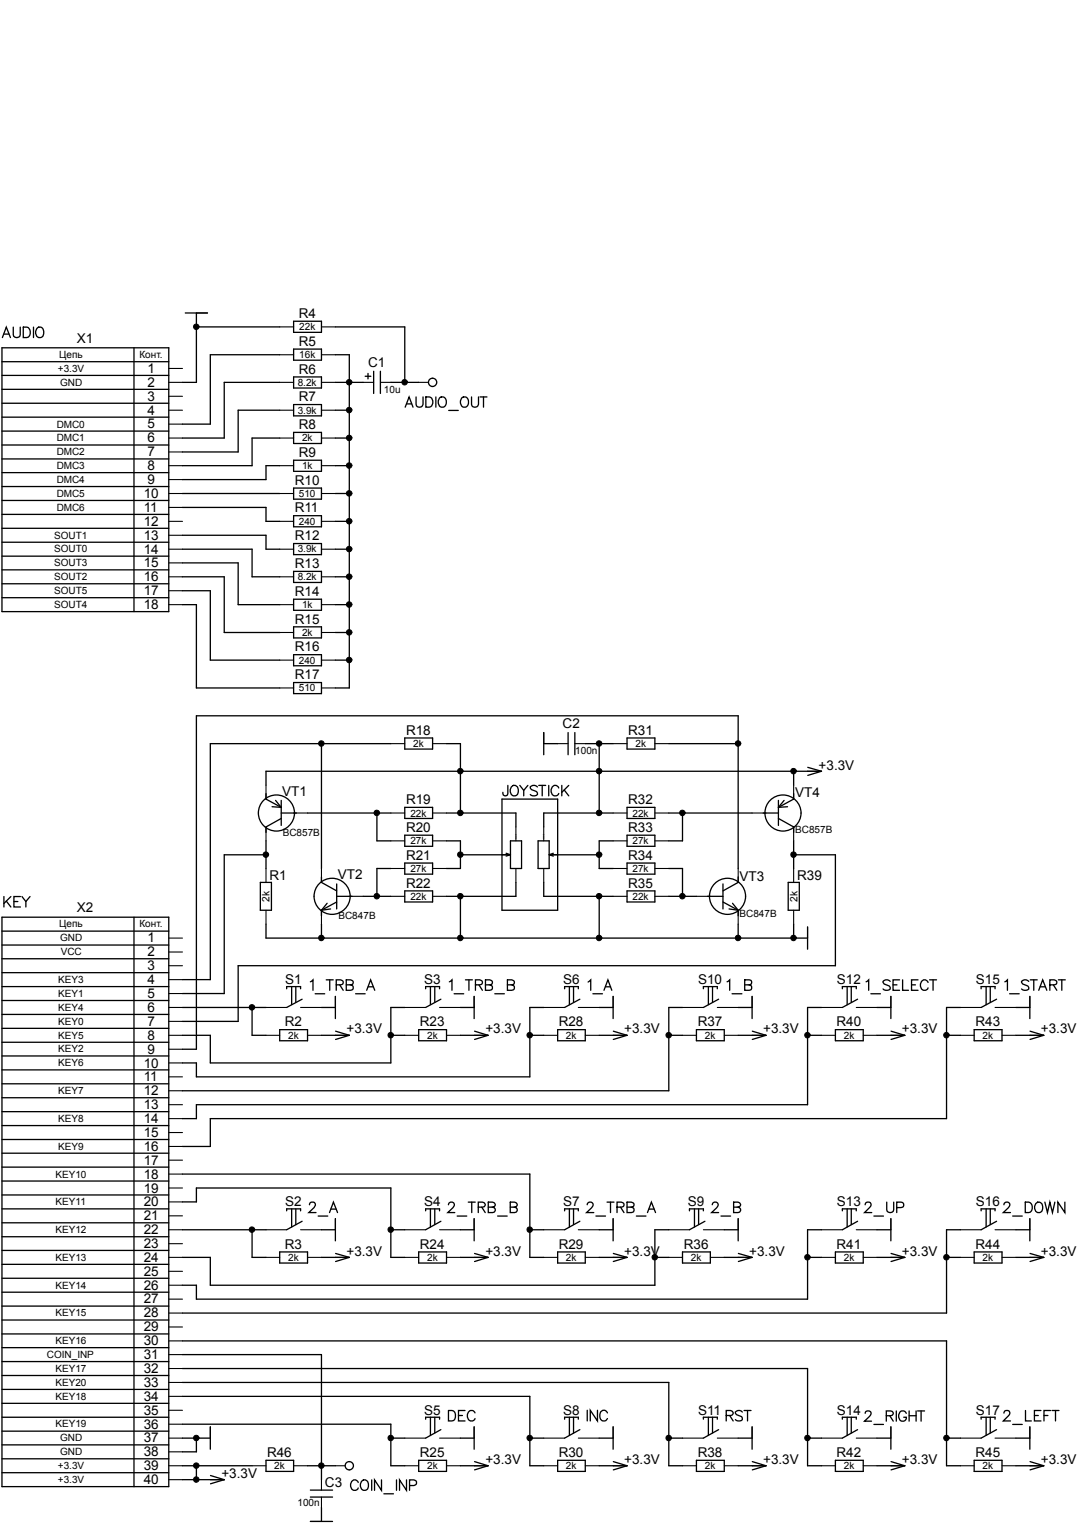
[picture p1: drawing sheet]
<svg xmlns="http://www.w3.org/2000/svg" width="210mm" height="297mm" viewBox="0 0 210 297" stroke-linecap="round" stroke-linejoin="round" font-family="sans-serif">
<g fill="#000" stroke="#000" stroke-width=".19">
<circle cx="38.2" cy="63.6" r=".54"/>
<circle cx="68" cy="74.4" r=".54"/>
<circle cx="68" cy="79.8" r=".54"/>
<circle cx="78.8" cy="74.4" r=".54"/>
<circle cx="68" cy="96" r=".54"/>
<circle cx="68" cy="85.2" r=".54"/>
<circle cx="68" cy="90.6" r=".54"/>
<circle cx="68" cy="112.2" r=".54"/>
<circle cx="68" cy="101.4" r=".54"/>
<circle cx="68" cy="106.9" r=".54"/>
<circle cx="68" cy="117.7" r=".54"/>
<circle cx="68" cy="128.5" r=".54"/>
<circle cx="68" cy="123.1" r=".54"/>
<circle cx="62.5" cy="144.7" r=".54"/>
<circle cx="73.3" cy="158.2" r=".54"/>
<circle cx="89.6" cy="158.2" r=".54"/>
<circle cx="89.6" cy="150.1" r=".54"/>
<circle cx="116.6" cy="158.2" r=".54"/>
<circle cx="116.6" cy="150.1" r=".54"/>
<circle cx="116.6" cy="144.7" r=".54"/>
<circle cx="132.8" cy="158.2" r=".54"/>
<circle cx="143.7" cy="144.7" r=".54"/>
<circle cx="154.4" cy="150.1" r=".54"/>
<circle cx="51.7" cy="166.3" r=".54"/>
<circle cx="73.3" cy="174.4" r=".54"/>
<circle cx="89.6" cy="174.4" r=".54"/>
<circle cx="89.6" cy="166.3" r=".54"/>
<circle cx="116.6" cy="174.4" r=".54"/>
<circle cx="116.6" cy="166.3" r=".54"/>
<circle cx="132.8" cy="174.4" r=".54"/>
<circle cx="154.4" cy="166.3" r=".54"/>
<circle cx="49" cy="196.1" r=".54"/>
<circle cx="62.5" cy="182.6" r=".54"/>
<circle cx="89.6" cy="182.6" r=".54"/>
<circle cx="116.6" cy="182.6" r=".54"/>
<circle cx="143.7" cy="182.6" r=".54"/>
<circle cx="154.4" cy="182.6" r=".54"/>
<circle cx="76" cy="201.5" r=".54"/>
<circle cx="103.1" cy="201.5" r=".54"/>
<circle cx="130.1" cy="201.5" r=".54"/>
<circle cx="157.2" cy="201.5" r=".54"/>
<circle cx="184.2" cy="201.5" r=".54"/>
<circle cx="49" cy="239.3" r=".54"/>
<circle cx="76" cy="239.3" r=".54"/>
<circle cx="103.1" cy="239.3" r=".54"/>
<circle cx="127.4" cy="244.7" r=".54"/>
<circle cx="157.2" cy="244.7" r=".54"/>
<circle cx="184.2" cy="244.7" r=".54"/>
<circle cx="38.2" cy="279.9" r=".54"/>
<circle cx="76" cy="279.9" r=".54"/>
<circle cx="103.1" cy="279.9" r=".54"/>
<circle cx="130.1" cy="279.9" r=".54"/>
<circle cx="157.2" cy="279.9" r=".54"/>
<circle cx="184.2" cy="279.9" r=".54"/>
<circle cx="38.2" cy="288" r=".54"/>
<circle cx="38.2" cy="285.3" r=".54"/>
<circle cx="62.5" cy="285.3" r=".54"/>
</g>
<g fill="none" stroke="#000" stroke-width=".25">
<path d="M.4 67.7h32.5v51.3h-32.5zM.4 78.5h32.5M.4 75.8h32.5M.4 73.1h32.5M.4 70.4h32.5M.5 65.7l.7-2 .8 2M.8 65h.9M2.6 63.7v1.5a.69 .69 0 0 0 .7 .5 .69 .69 0 0 0 .6-.5v-1.5M4.5 63.7h.7a1.09 1.09 0 0 1 .7 1 1.09 1.09 0 0 1-.7 1h-.7zM6.5 63.7v2M7.2 64a.75 .75 0 0 1 .8-.3 .75 .75 0 0 1 .5 .8 .84 .84 0 0 1-.2 1 .84 .84 0 0 1-1.1-.1 1.3 1.3 0 0 1 0-1.4zM26.1 67.7v51.3"/>
<path d="M36.1 60.9h4.3M38.2 60.9v13.5h-2.7M38.2 63.6h16.2M54.4 69h-13.5v13.5h-5.4M54.4 79.8h-8v8.2h-10.9M54.4 74.4h-10.8v10.9h-8.1M57.1 62.5h5.5v2.2h-5.5zM57.1 67.9h5.5v2.2h-5.5zM57.1 73.4h5.5v2.1h-5.5zM57.1 78.7h5.5v2.2h-5.5zM65.3 74.4h5.4M65.3 63.6h13.5v10.8"/>
<path d="M65.3 69h2.7v64.9h-2.7M65.3 79.8h2.7M71.1 73.2h1.1M71.6 72.7v1M72.7 72.3v4.3M74 72.3v4.3M76.1 74.4h5.4M78.9 79.2l.7-1.9 .8 1.9M79.2 78.6h.9M81 77.3v1.4a.69 .69 0 0 0 .7 .6 .69 .69 0 0 0 .6-.6v-1.4M82.9 77.3h.7a1.06 1.06 0 0 1 .7 1 1.06 1.06 0 0 1-.7 .9h-.7zM84.8 77.3v1.9"/>
<path d="M85.5 77.5a.84 .84 0 0 1 1.1-.1 .84 .84 0 0 1 .3 1.1 .78 .78 0 0 1-.8 .8 .78 .78 0 0 1-.8-.8v-.5zM87.3 79.9h1.9M89.8 77.5a.84 .84 0 0 1 1.1-.1 .84 .84 0 0 1 .3 1.1 .78 .78 0 0 1-.8 .8 .78 .78 0 0 1-.8-.8v-.5zM91.8 77.3v1.4a.69 .69 0 0 0 .7 .6 .69 .69 0 0 0 .6-.6v-1.4M93.4 77.3h1.4M94.1 77.3v1.9M.4 97.4h32.5M.4 94.7h32.5M.4 92h32.5M.4 89.3h32.5M.4 86.6h32.5M.4 83.9h32.5"/>
<path d="M.4 81.2h32.5M35.5 98.8h16.3v2.7h2.6M35.5 96.1h18.9M54.4 85.3h-5.3v5.3h-13.6M54.4 90.6h-2.6v2.7h-16.3M57.1 84.2h5.5v2.1h-5.5zM57.1 89.6h5.5v2.1h-5.5zM57.1 95h5.5v2.2h-5.5zM65.3 96.1h2.7M65.3 85.3h2.7M65.3 90.6h2.7M.4 116.3h32.5"/>
<path d="M.4 113.6h32.5M.4 110.9h32.5M.4 108.2h32.5M.4 105.5h32.5M.4 102.8h32.5M.4 100.1h32.5M35.5 117.7h2.7v16.2h16.2M35.5 115h5.4v13.5h13.5M35.5 106.9h13.6v5.4h5.3M35.5 109.6h10.9v8.1h8M35.5 104.2h16.3v2.7h2.6M35.5 112.3h8.1v10.8h10.8"/>
<path d="M57.1 100.4h5.5v2.1h-5.5zM57.1 105.8h5.5v2.1h-5.5zM57.1 111.2h5.5v2.2h-5.5zM57.1 116.6h5.5v2.2h-5.5zM65.3 117.7h2.7M65.3 112.3h2.7M65.3 101.5h2.7M65.3 106.9h2.7M57.1 122h5.5v2.2h-5.5zM57.1 127.4h5.5v2.2h-5.5zM57.1 132.8h5.5v2.2h-5.5zM65.3 128.5h2.7"/>
<path d="M65.3 123.1h2.7M51.8 154.5v1l2.9 1.6M53 157l1.7 .1M53.6 155.8l1.1 1.3M54.7 158.2h3M54.7 159.3l-2.9 1.7v1M54.7 155.8v4.9M59.9 158.2h16.2M62.6 144.7v24.3M73.4 158.2v5.5h2.7M76.1 144.7h-35.2v46h-5.4M78.8 143.6h5.4v2.2h-5.4z"/>
<path d="M78.8 157.1h5.4v2.2h-5.4zM86.9 144.7h2.7v13.5M86.9 158.2h13.5v2.8M97.7 155.5h10.8v21.7h-10.8zM98.8 152.9v1.8l-.3 .2-.4-.1-.2-.6M99.5 153.2a.84 .84 0 0 1 1.1-.1 .84 .84 0 0 1 .3 1 .78 .78 0 0 1-.8 .8 .78 .78 0 0 1-.8-.8v-.4zM101.2 152.9l.7 .9v1.1M102.7 152.9l-.8 .9M104.6 153.2a.79 .79 0 0 0-.8-.4 .79 .79 0 0 0-.6 .6 1.25 1.25 0 0 0 1.2 .7l.2 .2v.3a1.03 1.03 0 0 1-1.4 0M104.9 152.9h1.3M105.5 152.9v2M105.8 144.7h2.7"/>
<path d="M105.8 142.6v4.3M106.8 152.9v2M108.8 153.4a.76 .76 0 0 0-.9-.5 .76 .76 0 0 0-.6 .8 .87 .87 0 0 0 .3 1 .87 .87 0 0 0 1.1-.1l.1-.2M109.3 152.9v2M109.8 153.8l.9 1.1M110.6 142.6v4.3M110.7 152.9l-1.4 1.3M111.9 142.6v4.3M113.9 144.7h5.4M116.6 144.7v13.5M119.3 158.2h-13.5v2.8M122 143.6h5.5v2.2h-5.5z"/>
<path d="M122 157.1h5.5v2.2h-5.5zM130.2 158.2h16.2M130.2 144.7h13.5M132.8 158.2v5.5h-2.6M148.5 158.2h3M151.5 159.3l3 1.7v1M151.5 155.8v4.9M152.6 155.8l-1.1 1.3M153.3 157l-1.8 .1M154.5 150.1v2.7M154.5 154.5v1l-3 1.6M157.2 149.4l2.7 .7"/>
<path d="M159.9 150.1h-108.1v2.7M159.9 150.1l-2.7 .8M.4 178.5h32.5v110.8h-32.5zM.8 174.5v2M1.2 175.4l.9 1.1M2.1 174.5l-1.3 1.4M2.7 175.5h.8M4 174.5h-1.3v2h1.3M4.3 174.5l.7 1v1M5.8 174.5l-.8 1M26.1 178.5v110.8M50.7 171.7h2.1v5.5h-2.1z"/>
<path d="M51.8 166.4h-8.2v27h-8.1M51.8 179.9v2.7h105.4M51.8 163.7v5.3M62.6 170.7v1l2.9 1.7M62.6 177.2v1M62.6 179.9v2.7M63.7 175.8l-1.1 1.4M64.3 176.9l-1.7 .3M65.5 174.5h3M65.5 172v4.9M65.5 175.6l-2.9 1.6M70.7 174.5h5.4"/>
<path d="M76.1 169h-2.7v5.5M78.8 162.6h5.4v2.1h-5.4zM78.8 168h5.4v2.1h-5.4zM78.8 173.4h5.4v2.2h-5.4zM86.9 163.7h2.7v5.3h-2.7M89.6 174.5v8.1M89.6 166.4h9.8M98.5 166.1l.9 .3M99.4 163.7h2.1v5.3h-2.1zM99.4 166.4l-.9 .2M100.4 171.7v2.8h-13.5M104.7 163.7h2.2v5.3h-2.2z"/>
<path d="M105.8 171.7v2.8h13.5M106.9 166.4h9.7M106.9 166.4l.8 .2M107.7 166.1l-.8 .3M116.6 174.5v8.1M119.3 163.7h-2.7v5.3h2.7M122 162.6h5.5v2.1h-5.5zM122 168h5.5v2.1h-5.5zM122 173.4h5.5v2.2h-5.5zM130.2 174.5h5.4M130.2 169h2.6v5.5M137.7 174.5h3"/>
<path d="M140.7 172v4.9M140.7 175.6l3 1.6M141.9 176.9l1.8 .3M142.6 175.8l1.1 1.4M143.7 169v-29.7h-105.5v64.9h-2.7M143.7 170.7v1l-3 1.7M143.7 177.2v1M143.7 179.9v2.7M153.4 171.7h2.2v5.5h-2.2zM154.5 163.7v5.3M154.5 179.9v2.7M154.5 166.4h8.1v21.6h-116.2v10.8h-10.9"/>
<path d="M.4 192h32.5M.4 197.4h32.5M.4 194.7h32.5M.4 189.3h32.5M.4 186.6h32.5M.4 183.9h32.5M.4 181.2h32.5M35.5 196.1h16.3M49.1 196.1v5.4h2.7M55.8 192.4v-.4h2.7v.4M56.8 192v3.5M57.6 192v3.1"/>
<path d="M58.8 194.5l-3 1.6M60.4 191.1l.5-.4v2M61.3 193.4h1.9M62.6 196.1h2.7M63.5 190.7h1.4M64.2 190.7v2M65.3 193.9v4.3M65.4 191.7l1.2-.1a.44 .44 0 0 0 0-.8l-1.2-.1v2M66.1 191.7l.7 1M67.4 190.7l1.1 .1a.43 .43 0 0 1 0 .8l-.3 .1 .5 .2a.53 .53 0 0 1 0 .6 .53 .53 0 0 1-.5 .2h-.8zM67.4 191.7h.8M69.2 193.4h1.9"/>
<path d="M71.4 192.7l.7-2 .8 2M71.7 192.1h.9M78.8 196.1h-2.7v10.8h-35.2v-5.4h-5.4M82.8 192.4v-.4h2.8v.4M83.8 192v3.5M84.6 192v3.1M85.8 194.5l-3 1.6M87.5 191.1l.5-.4v2M88.4 193.4h1.9M89.6 196.1h2.7M90.6 190.7h1.3M91.3 190.7v2"/>
<path d="M92.3 193.9v4.3M92.5 191.7l1.2-.1a.44 .44 0 0 0 0-.8l-1.2-.1v2M93.2 191.7l.7 1M94.5 190.7l1.1 .1a.43 .43 0 0 1 0 .8l-.3 .1 .5 .2a.53 .53 0 0 1 0 .6 .53 .53 0 0 1-.5 .2h-.8zM94.5 191.7h.8M96.3 193.4h1.9M98.8 190.7l1.1 .1a.43 .43 0 0 1 0 .8l-.3 .1 .4 .2a.53 .53 0 0 1 .1 .6 .53 .53 0 0 1-.5 .2h-.8zM98.8 191.7h.8M105.8 196.1h-2.7v13.5h-64.9v-2.7h-2.7M109.9 192.4v-.4h2.7v.4M110.8 192v3.5M111.6 192v3.1"/>
<path d="M112.9 194.5l-3 1.6M114.5 191.1l.5-.4v2M115.4 193.4h1.9M116.6 196.1h2.7M117.6 192.7l.7-2 .8 2M117.9 192.1h.9M119.3 193.9v4.3M132.8 196.1h-2.6v16.2h-94.7M136.9 192.4v-.4h2.7v.4M137.9 192v3.5M138.7 192v3.1M139.9 194.5l-3 1.6"/>
<path d="M141.5 191.1l.5-.4v2M142.5 193.4h1.9M143.7 196.1h2.7M144.9 190.7h.9l.4 .2 .1 .4-.2 .3-.3 .1a.53 .53 0 0 1 .5 .5 .53 .53 0 0 1-.5 .5h-.9zM144.9 191.7h.9M146.4 193.9v4.3M157.2 180.4v4.3M159.9 196.1h-2.7v18.9h-119v2.7h-2.7M164 192.4v-.4h2.7v.4M164.9 192v3.5M165.7 192v3.1M166.9 194.5l-2.9 1.6"/>
<path d="M168.6 191.1l.5-.4v2M169.5 193.4h1.9M170.7 196.1h2.7M173.3 191a.79 .79 0 0 0-.8-.3 .79 .79 0 0 0-.6 .5 1.25 1.25 0 0 0 1.2 .7l.2 .3v.3a1.03 1.03 0 0 1-1.4 0M173.4 193.9v4.3M173.8 191.7h.8M175.1 190.7h-1.3v2h1.3M175.7 190.7v2h1.1M177.4 191.7h.8M178.7 190.7h-1.3v2h1.3M180.6 191.2a.76 .76 0 0 0-.8-.5 .76 .76 0 0 0-.6 .8 .87 .87 0 0 0 .2 1.1 .87 .87 0 0 0 1.2-.1v-.2M180.9 190.7h1.4"/>
<path d="M181.6 190.7v2M186.9 196.1h-2.7v21.6h-143.3v5.4h-5.4M191 192.4v-.4h2.7v.4M191.9 192v3.5M192.7 192v3.1M194 194.5l-3 1.6M195.6 191.1l.5-.4v2M196.5 193.4h1.9M197.7 196.1h2.7M200.2 191a.79 .79 0 0 0-.7-.3 .79 .79 0 0 0-.7 .5 1.25 1.25 0 0 0 1.2 .7l.2 .3v.3a1.03 1.03 0 0 1-1.4 0M200.4 193.9v4.3M200.5 190.7h1.4"/>
<path d="M201.2 190.7v2M202.2 192.7l.7-2 .9 2M202.5 192.1h1M204.3 191.7l1.2-.1a.44 .44 0 0 0 0-.8l-1.2-.1v2M205 191.7l.7 1M206 190.7h1.3M206.7 190.7v2M.4 219.1h32.5M.4 216.4h32.5M.4 213.7h32.5M.4 210.9h32.5M.4 208.2h32.5"/>
<path d="M.4 205.5h32.5M.4 202.9h32.5M.4 200.2h32.5M54.4 200.4h5.5v2.2h-5.5zM62.6 201.5h5.4M65.3 200.7l2.7 .8M68 201.5l-2.7 .8M76.1 201.5h2.7M81.5 200.4h5.4v2.2h-5.4zM89.6 201.5h2.7M92.4 201.5h2.6M92.4 200.7l2.6 .8"/>
<path d="M95 201.5l-2.6 .8M103.1 201.5h2.7M108.5 200.4h5.4v2.2h-5.4zM116.6 201.5h5.4M119.4 200.7l2.6 .8M122 201.5l-2.6 .8M130.2 201.5h2.6M135.6 200.4h5.4v2.2h-5.4zM143.7 201.5h5.4M146.4 200.7l2.7 .8M149.1 201.5l-2.7 .8M157.2 201.5h2.7"/>
<path d="M162.6 200.4h5.4v2.2h-5.4zM170.7 201.5h5.4M173.4 200.7l2.7 .8M176.1 201.5l-2.7 .8M184.2 201.5h2.7M189.6 200.4h5.4v2.2h-5.4zM197.7 201.5h5.5M200.5 200.7l2.7 .8M203.2 201.5l-2.7 .8M.4 235.3h32.5M.4 238h32.5M.4 232.6h32.5"/>
<path d="M.4 229.9h32.5M.4 227.2h32.5M.4 224.5h32.5M.4 221.8h32.5M35.5 233.9h2.7v-2.7h37.9v13.5h2.7M35.5 239.4h16.3M35.5 228.5h67.6v16.2h2.7M49.1 239.4v5.3h2.7M55.8 235.7v-.4h2.7v.4M56.8 235.3v3.5M57.6 235.3v3M58.8 237.7l-3 1.7"/>
<path d="M60.2 234.5l.2-.4 .2-.1h.4l.3 .2a.66 .66 0 0 1-.2 .8l-1 1h1.4M61.9 236.7h1.9M62.6 239.4h2.7M64.1 236l.8-2 .8 2M64.4 235.3h1M65.3 237.2v4.3M76.1 239.4h2.7M82.8 235.7v-.4h2.8v.4M83.8 235.3v3.5M84.6 235.3v3M85.8 237.7l-3 1.7M87.3 234.5l.1-.3 .3-.2h.4l.2 .2a.67 .67 0 0 1-.2 .9l-.9 .9h1.3"/>
<path d="M89 236.7h1.8M89.6 239.4h2.7M91.1 234h1.4M91.8 234v2M92.3 237.2v4.3M93.1 234.9h.8h.3l.2-.3a.58 .58 0 0 0-.5-.6h-.8v2M93.8 234.9l.6 1.1M95 234h.9a.58 .58 0 0 1 .5 .6l-.2 .3h-.3a.55 .55 0 0 1 .4 .9l-.4 .2h-.9zM95 234.9h.9M96.9 236.7h1.8M99.3 234h.9a.58 .58 0 0 1 .5 .6l-.2 .3h-.3a.55 .55 0 0 1 .3 .9l-.3 .2h-.9zM99.3 234.9h.9"/>
<path d="M103.1 239.4h2.7M109.9 235.7v-.4h2.7v.4M110.8 235.3v3.5M111.6 235.3v3M112.9 237.7l-3 1.7M114.3 234.5l.1-.3 .3-.2h.4l.3 .2a.67 .67 0 0 1-.3 .9l-.9 .9h1.4M116 236.7h1.9M116.6 239.4h2.7M118.2 234h1.3M118.8 234v2M119.3 237.2v4.3M120.1 234.9h1.1a.44 .44 0 0 0 0-.8l-1.1-.1v2"/>
<path d="M120.8 234.9l.7 1.1M122 234l1.2 .1a.43 .43 0 0 1 0 .8h-.3l.4 .3a.53 .53 0 0 1 .1 .5 .53 .53 0 0 1-.5 .3h-.9zM122 234.9h.9M123.9 236.7h1.8M126 236l.8-2 .8 2M126.3 235.3h1M130.2 239.4h-2.7v10.7h-86.6v-5.4h-5.4M134.2 235.7v-.4h2.7v.4M135.2 235.3v3.5M136 235.3v3M137.2 237.7l-3 1.7M138.6 234.5l.1-.3 .3-.2h.4l.3 .2a.67 .67 0 0 1-.2 .9l-1 .9h1.4"/>
<path d="M140.3 236.7h1.9M141 239.4h2.7M142.8 234h.8a.58 .58 0 0 1 .5 .6l-.2 .3h-.3a.55 .55 0 0 1 .4 .9l-.4 .2h-.8zM142.8 234.9h.8M143.7 237.2v4.3M159.9 239.4h-2.7v13.5h-119v-2.8h-2.7M164 235.7v-.4h2.7v.4M164.9 235.3v3.5M165.7 235.3v3M166.9 237.7l-2.9 1.7M168.4 234.5l.2-.4 .2-.1h.4l.3 .2a.62 .62 0 0 1-.3 .8l-.9 1h1.4M170.1 236.7h1.9"/>
<path d="M170.7 239.4h2.7M172.6 234v1.5a.69 .69 0 0 0 .7 .5 .69 .69 0 0 0 .6-.5v-1.5M173.4 237.2v4.3M174.5 235l1.2-.1a.53 .53 0 0 0 .2-.5 .53 .53 0 0 0-.5-.4h-.9v2M186.9 239.4h-2.7v16.2h-148.7M191 235.7v-.4h2.7v.4M191.9 235.3v3.5M192.7 235.3v3M194 237.7l-3 1.7M195.4 234.5l.1-.3 .3-.2h.4l.3 .2a.67 .67 0 0 1-.2 .9l-1 .9h1.4M197.1 236.7h1.9M197.7 239.4h2.7"/>
<path d="M199.6 234h.6a1.09 1.09 0 0 1 .7 1 1.09 1.09 0 0 1-.7 1h-.6zM200.4 237.2v4.3M201.6 234.3a.84 .84 0 0 1 1.1-.1 .84 .84 0 0 1 .2 1 .78 .78 0 0 1-.7 .8 .78 .78 0 0 1-.8-.8v-.4zM203.4 234l.5 2 .4-2 .6 2 .4-2M207.3 234v2l-1.4-2v2M.4 259.6h32.5M.4 256.9h32.5M.4 254.2h32.5M.4 251.5h32.5M.4 248.8h32.5M.4 246.1h32.5M.4 243.4h32.5"/>
<path d="M.4 240.7h32.5M54.4 243.7h5.5v2.1h-5.5zM62.6 244.7h5.4M65.3 244l2.7 .7M68 244.7l-2.7 .8M81.5 243.7h5.4v2.1h-5.4zM89.6 244.7h2.7M92.4 244.7h2.6M92.4 244l2.6 .7M95 244.7l-2.6 .8M108.5 243.7h5.4v2.1h-5.4zM116.6 244.7h5.4"/>
<path d="M119.4 244l2.6 .7M122 244.7l-2.6 .8M127.5 244.7h2.7M132.8 243.7h5.5v2.1h-5.5zM141 244.7h5.4M143.7 244l2.7 .7M146.4 244.7l-2.7 .8M157.2 244.7h2.7M162.6 243.7h5.4v2.1h-5.4zM170.7 244.7h5.4M173.4 244l2.7 .7M176.1 244.7l-2.7 .8"/>
<path d="M184.2 244.7h2.7M189.6 243.7h5.4v2.1h-5.4zM197.7 244.7h5.5M200.5 244l2.7 .7M203.2 244.7l-2.7 .8M.4 275.8h32.5M.4 278.6h32.5M.4 273.1h32.5M.4 270.4h32.5M.4 267.7h32.5M.4 265h32.5M.4 262.3h32.5"/>
<path d="M35.5 279.9h5.4M35.5 277.2h40.6v8.1h2.7M35.5 271.8h67.6v13.5h2.7M35.5 269.1h94.7v16.2h2.6M35.5 266.4h121.7v18.9h2.7M35.5 261h148.7v24.3h2.7M35.5 263.7h27.1v24.3M38.2 279.9v2.7h-2.7M40.9 277.7v4.4M76.1 279.9h2.7M82.8 276.2v-.4h2.8v.4M83.8 275.8v3.6"/>
<path d="M84.6 275.8v3.1M85.8 278.3l-3 1.6M87.3 274.5h.7a1.08 1.08 0 0 1 .7 1 1.08 1.08 0 0 1-.7 1.1h-.7zM89.2 275.5h.8M89.6 279.9h2.7M90.5 274.5h-1.3v2.1h1.3M92.3 277.7v4.4M92.5 275a.71 .71 0 0 0-1.1-.4 1.07 1.07 0 0 0-.4 1.2 1.07 1.07 0 0 0 1 .8l.5-.5M103.1 279.9h2.7M109.9 276.2v-.4h2.7v.4M110.8 275.8v3.6M111.6 275.8v3.1"/>
<path d="M112.9 278.3l-3 1.6M114.3 274.5v2.1M116.3 274.5v2.1l-1.4-2.1v2.1M116.6 279.9h2.7M118.2 275a.76 .76 0 0 0-.8-.5 .76 .76 0 0 0-.6 .8 .9 .9 0 0 0 .1 1 .9 .9 0 0 0 1 .2l.3-.4M119.3 277.7v4.4M130.2 279.9h2.6M136.9 276.2v-.4h2.7v.4M137.9 275.8v3.6M138.7 275.8v3.1M139.9 278.3l-3 1.6M141.4 275.5h.8l.3-.1 .2-.3a.58 .58 0 0 0-.5-.6h-.8v2.1"/>
<path d="M142 275.5l.7 1.1M143.7 279.9h2.7M144.5 274.8a.76 .76 0 0 0-.8-.3 .76 .76 0 0 0-.6 .5 1.25 1.25 0 0 0 1.2 .7 .5 .5 0 0 1 0 .8 1.08 1.08 0 0 1-1.2-.2M144.8 274.5h1.4M145.5 274.5v2.1M146.4 277.7v4.4M157.2 279.9h2.7M164 276.2v-.4h2.7v.4M164.9 275.8v3.6M165.7 275.8v3.1M166.9 278.3l-2.9 1.6M168.4 275.1l.1-.3a.7 .7 0 0 1 1 0 .67 .67 0 0 1-.3 .9l-.9 .9h1.3"/>
<path d="M170.1 277.2h1.9M170.7 279.9h2.7M172.5 275.5h1.2l.2-.5-.2-.3-.3-.1h-.9v2M173.2 275.5l.7 1.1M173.4 277.7v4.4M174.5 274.6v2M176.4 275.1a.77 .77 0 0 0-.9-.5 .77 .77 0 0 0-.6 .8v.4a.74 .74 0 0 0 .8 .8 .74 .74 0 0 0 .7-.8h-.5M177 274.6v2M177 275.5h1.3M178.3 274.6v2M178.6 274.6h1.4M179.3 274.6v2"/>
<path d="M184.2 279.9h2.7M191 276.2v-.4h2.7v.4M191.9 275.8v3.6M192.7 275.8v3.1M194 278.3l-3 1.6M195.4 275l.2-.4 .2-.1h.4l.3 .2a.62 .62 0 0 1-.2 .9l-1 1h1.4M197.1 277.2h1.9M197.7 279.9h2.7M199.6 274.5v2.1h1.1M200.4 277.7v4.4M201.3 275.5h.8M202.6 274.5h-1.3v2.1h1.3"/>
<path d="M203.2 275.5h.8M204.5 274.5h-1.3v2.1M204.8 274.5h1.3M205.4 274.5v2.1M.4 286.6h32.5M.4 283.9h32.5M.4 281.2h32.5M35.5 288h8.1M35.5 285.3h13.6M38.2 285.3v2.7M41 287.2l2.6 .8M43.6 288l-2.6 .8"/>
<path d="M51.8 284.2h5.3v2.2h-5.3zM59.9 285.3h5.4M60.4 296.1h4.3M60.4 291.4h4.3M60.4 290h4.3M62.6 293.4v2.7M69.7 288.5a.76 .76 0 0 0-.8-.5 .76 .76 0 0 0-.7 .8 .87 .87 0 0 0 .3 1.1 .87 .87 0 0 0 1.1-.1l.1-.2M70.4 288.3a.84 .84 0 0 1 1.1-.1 .84 .84 0 0 1 .2 1.1 .78 .78 0 0 1-.8 .8 .78 .78 0 0 1-.8-.8v-.5zM72.3 288v2.1M74.3 288v2.1l-1.4-2.1v2.1M74.7 290.7h1.9M77.2 288v2.1"/>
<path d="M79.1 288v2.1l-1.3-2.1v2.1M79.7 289.1l1.2-.1a.51 .51 0 0 0 0-.8l-1.2-.2v2.1M81.5 284.2h5.4v2.2h-5.4zM89.6 285.3h2.7M92.4 285.3h2.6M92.4 284.5l2.6 .8M95 285.3l-2.6 .8M108.5 284.2h5.4v2.2h-5.4zM116.6 285.3h5.4M119.4 284.5l2.6 .8M122 285.3l-2.6 .8M135.6 284.2h5.4v2.2h-5.4z"/>
<path d="M143.7 285.3h5.4M146.4 284.5l2.7 .8M149.1 285.3l-2.7 .8M162.6 284.2h5.4v2.2h-5.4zM170.7 285.3h5.4M173.4 284.5l2.7 .8M176.1 285.3l-2.7 .8M189.6 284.2h5.4v2.2h-5.4zM197.7 285.3h5.5M200.5 284.5l2.7 .8M203.2 285.3l-2.7 .8"/>
<circle cx="84.2" cy="74.4" r=".8"/>
<circle cx="53.8" cy="158.2" r="3.5"/>
<circle cx="152.4" cy="158.2" r="3.5"/>
<circle cx="64.6" cy="174.5" r="3.5"/>
<circle cx="141.6" cy="174.5" r="3.5"/>
<circle cx="68" cy="285.3" r=".8"/>
</g>
<g fill="none" stroke="#000" stroke-width=".21">
<path d="M32.9 74.4h2.6M32.9 79.8h2.6M32.9 77.1h2.6M32.9 71.7h2.6M38.2 60.9h2.2M54.4 74.4h2.7M54.4 79.8h2.7M54.4 63.6h2.7M54.4 69h2.7M62.6 74.4h2.7M62.6 79.8h2.7M62.6 63.6h2.7"/>
<path d="M62.6 69h2.7M70.7 74.4h2M74 74.4h2.1M81.5 74.4h1.9M32.9 96.1h2.6M32.9 85.3h2.6M32.9 90.6h2.6M32.9 98.8h2.6M32.9 93.3h2.6M32.9 82.5h2.6M32.9 88h2.6M54.4 96.1h2.7"/>
<path d="M54.4 85.3h2.7M54.4 90.6h2.7M62.6 96.1h2.7M62.6 85.3h2.7M62.6 90.6h2.7M32.9 112.3h2.6M32.9 117.7h2.6M32.9 101.5h2.6M32.9 106.9h2.6M32.9 115h2.6M32.9 109.6h2.6M32.9 104.2h2.6"/>
<path d="M54.4 112.3h2.7M54.4 117.7h2.7M54.4 101.5h2.7M54.4 106.9h2.7M62.6 112.3h2.7M62.6 117.7h2.7M62.6 101.5h2.7M62.6 106.9h2.7M54.4 128.5h2.7M54.4 123.1h2.7M54.4 133.9h2.7M62.6 128.5h2.7"/>
<path d="M62.6 123.1h2.7M62.6 133.9h2.7M51.8 152.8v2.7M57.1 158.2h2.8M76.1 144.7h2.7M76.1 158.2h2.7M84.2 144.7h2.7M84.2 158.2h2.7M105.8 142.6v2.1M108.5 144.7h2.1M111.9 144.7h2M119.3 144.7h2.7"/>
<path d="M119.3 158.2h2.7M127.5 144.7h2.7M127.5 158.2h2.7M146.4 158.2h2.7M154.5 152.8v2.7M157.2 150.1h2.7M51.8 161v2.7M51.8 169v2.7M51.8 177.2v2.7M62.6 169v2.7M62.6 177.2v2.7M68 174.5h2.7"/>
<path d="M76.1 169h2.7M76.1 163.7h2.7M76.1 174.5h2.7M84.2 169h2.7M84.2 163.7h2.7M84.2 174.5h2.7M97.7 166.4h1.1M100.4 161v2.7M100.4 169v2.7M105.8 161v2.7M105.8 169v2.7M107.4 166.4h1.1"/>
<path d="M119.3 169h2.7M119.3 163.7h2.7M119.3 174.5h2.7M127.5 169h2.7M127.5 163.7h2.7M127.5 174.5h2.7M135.6 174.5h2.7M143.7 169v2.7M143.7 177.2v2.7M154.5 161v2.7M154.5 169v2.7M154.5 177.2v2.7"/>
<path d="M32.9 196.1h2.6M32.9 193.4h2.6M32.9 188h2.6M32.9 185.3h2.6M32.9 198.8h2.6M32.9 190.7h2.6M32.9 182.6h2.6M51.8 196.1h4M58.5 196.1h4.1M65.3 193.9v2.2M78.8 196.1h4M85.6 196.1h4"/>
<path d="M92.3 193.9v2.2M105.8 196.1h4.1M112.6 196.1h4M119.3 193.9v2.2M132.8 196.1h4.1M139.6 196.1h4.1M146.4 193.9v2.2M157.2 180.4v2.2M159.9 196.1h4.1M166.7 196.1h4M173.4 193.9v2.2M186.9 196.1h4.1"/>
<path d="M193.7 196.1h4M200.4 193.9v2.2M32.9 201.5h2.6M32.9 217.7h2.6M32.9 212.3h2.6M32.9 209.6h2.6M32.9 204.2h2.6M32.9 215h2.6M32.9 206.9h2.6M51.8 201.5h2.6M59.9 201.5h2.7M65.3 201.5h2.7"/>
<path d="M78.8 201.5h2.7M86.9 201.5h2.7M92.3 201.5h2.7M105.8 201.5h2.7M113.9 201.5h2.7M119.3 201.5h2.7M132.8 201.5h2.8M141 201.5h2.7M146.4 201.5h2.7M159.9 201.5h2.7M168 201.5h2.7M173.4 201.5h2.7"/>
<path d="M186.9 201.5h2.7M195 201.5h2.7M200.4 201.5h2.8M32.9 239.4h2.6M32.9 236.6h2.6M32.9 233.9h2.6M32.9 228.5h2.6M32.9 225.8h2.6M32.9 220.4h2.6M32.9 231.2h2.6M32.9 223.1h2.6M51.8 239.4h4"/>
<path d="M58.5 239.4h4.1M65.3 237.2v2.2M78.8 239.4h4M85.6 239.4h4M92.3 237.2v2.2M105.8 239.4h4.1M112.6 239.4h4M119.3 237.2v2.2M130.2 239.4h4M136.9 239.4h4.1M143.7 237.2v2.2M159.9 239.4h4.1"/>
<path d="M166.7 239.4h4M173.4 237.2v2.2M186.9 239.4h4.1M193.7 239.4h4M200.4 237.2v2.2M32.9 244.7h2.6M32.9 258.3h2.6M32.9 252.9h2.6M32.9 250.1h2.6M32.9 242.1h2.6M32.9 255.6h2.6M32.9 247.4h2.6"/>
<path d="M51.8 244.7h2.6M59.9 244.7h2.7M65.3 244.7h2.7M78.8 244.7h2.7M86.9 244.7h2.7M92.3 244.7h2.7M105.8 244.7h2.7M113.9 244.7h2.7M119.3 244.7h2.7M130.2 244.7h2.6M138.3 244.7h2.7M143.7 244.7h2.7"/>
<path d="M159.9 244.7h2.7M168 244.7h2.7M173.4 244.7h2.7M186.9 244.7h2.7M195 244.7h2.7M200.4 244.7h2.8M32.9 279.9h2.6M32.9 277.2h2.6M32.9 274.5h2.6M32.9 269.1h2.6M32.9 266.4h2.6M32.9 261h2.6"/>
<path d="M32.9 271.8h2.6M32.9 263.7h2.6M40.9 277.7v2.2M78.8 279.9h4M85.6 279.9h4M92.3 277.7v2.2M105.8 279.9h4.1M112.6 279.9h4M119.3 277.7v2.2M132.8 279.9h4.1M139.6 279.9h4.1M146.4 277.7v2.2"/>
<path d="M159.9 279.9h4.1M166.7 279.9h4M173.4 277.7v2.2M186.9 279.9h4.1M193.7 279.9h4M200.4 277.7v2.2M32.9 285.3h2.6M32.9 288h2.6M32.9 282.6h2.6M40.9 288h2.7M49.1 285.3h2.7M57.1 285.3h2.8"/>
<path d="M60.4 296.1h2.2M62.6 288v2M62.6 291.4v2M65.3 285.3h1.9M78.8 285.3h2.7M86.9 285.3h2.7M92.3 285.3h2.7M105.8 285.3h2.7M113.9 285.3h2.7M119.3 285.3h2.7M132.8 285.3h2.8M141 285.3h2.7"/>
<path d="M146.4 285.3h2.7M159.9 285.3h2.7M168 285.3h2.7M173.4 285.3h2.7M186.9 285.3h2.7M195 285.3h2.7M200.4 285.3h2.8"/>
</g>
<g font-size="2.6">
<text x="58.2" y="61.9">R4</text>
<text x="15" y="66.7">X1</text>
<text x="58.2" y="67.3">R5</text>
<text x="71.7" y="71.4">C1</text>
<text x="28.7" y="75.3">2</text>
<text x="28.7" y="72.6">1</text>
<text x="58.2" y="72.7">R6</text>
<text x="28.7" y="83.4">5</text>
<text x="28.7" y="78">3</text>
<text x="28.7" y="80.7">4</text>
<text x="58.2" y="78.1">R7</text>
<text x="58.2" y="83.5">R8</text>
<text x="28.7" y="86.1">6</text>
<text x="28.7" y="88.8">7</text>
<text x="58.2" y="88.9">R9</text>
<text x="28.7" y="94.2">9</text>
<text x="28.7" y="91.5">8</text>
<text x="57.4" y="94.4">R10</text>
<text x="28" y="99.7">11</text>
<text x="28" y="96.9">10</text>
<text x="57.4" y="99.7">R11</text>
<text x="28" y="107.7">14</text>
<text x="28" y="102.3">12</text>
<text x="28" y="105">13</text>
<text x="57.4" y="105.2">R12</text>
<text x="28" y="110.4">15</text>
<text x="28" y="113.2">16</text>
<text x="57.4" y="110.6">R13</text>
<text x="28" y="118.6">18</text>
<text x="28" y="115.9">17</text>
<text x="57.4" y="116">R14</text>
<text x="57.4" y="121.4">R15</text>
<text x="57.4" y="126.8">R16</text>
<text x="57.4" y="132.2">R17</text>
<text x="79" y="143">R18</text>
<text x="109.5" y="141.7">C2</text>
<text x="122.3" y="143">R31</text>
<text x="159.3" y="149.8">+3.3V</text>
<text x="54.9" y="154.9">VT1</text>
<text x="154.8" y="155.2">VT4</text>
<text x="79" y="161.9">R20</text>
<text x="79" y="156.5">R19</text>
<text x="122.3" y="161.9">R33</text>
<text x="122.3" y="156.5">R32</text>
<text x="79" y="167.3">R21</text>
<text x="122.3" y="167.3">R34</text>
<text x="52.5" y="171.3">R1</text>
<text x="65.8" y="171.1">VT2</text>
<text x="79" y="172.8">R22</text>
<text x="122.3" y="172.8">R35</text>
<text x="143.9" y="171.4">VT3</text>
<text x="155.2" y="171.3">R39</text>
<text x="15" y="177.5">X2</text>
<text x="28.7" y="183.4">1</text>
<text x="28.7" y="188.8">3</text>
<text x="28.7" y="186.1">2</text>
<text x="28.7" y="191.6">4</text>
<text x="55.5" y="191.6">S1</text>
<text x="82.5" y="191.6">S3</text>
<text x="109.6" y="191.6">S6</text>
<text x="135.9" y="191.6">S10</text>
<text x="162.9" y="191.6">S12</text>
<text x="189.9" y="191.6">S15</text>
<text x="28.7" y="196.9">6</text>
<text x="28.7" y="194.3">5</text>
<text x="28.7" y="202.4">8</text>
<text x="28.7" y="199.6">7</text>
<text x="55.5" y="199.8">R2</text>
<text x="67.4" y="201.1">+3.3V</text>
<text x="81.7" y="199.8">R23</text>
<text x="94.5" y="201.1">+3.3V</text>
<text x="108.8" y="199.8">R28</text>
<text x="121.5" y="201.1">+3.3V</text>
<text x="135.8" y="199.8">R37</text>
<text x="148.5" y="201.1">+3.3V</text>
<text x="162.8" y="199.8">R40</text>
<text x="175.6" y="201.1">+3.3V</text>
<text x="189.9" y="199.8">R43</text>
<text x="202.6" y="201.1">+3.3V</text>
<text x="28" y="207.8">10</text>
<text x="28.7" y="205.1">9</text>
<text x="28" y="213.2">12</text>
<text x="28" y="210.5">11</text>
<text x="28" y="215.9">13</text>
<text x="28" y="221.3">15</text>
<text x="28" y="218.6">14</text>
<text x="28" y="226.7">17</text>
<text x="28" y="224">16</text>
<text x="28" y="229.4">18</text>
<text x="28" y="232.1">19</text>
<text x="28" y="237.5">21</text>
<text x="28" y="234.8">20</text>
<text x="55.5" y="234.8">S2</text>
<text x="82.5" y="234.8">S4</text>
<text x="109.6" y="234.8">S7</text>
<text x="133.9" y="234.8">S9</text>
<text x="162.9" y="234.8">S13</text>
<text x="189.9" y="234.8">S16</text>
<text x="28" y="245.6">24</text>
<text x="28" y="242.9">23</text>
<text x="28" y="240.2">22</text>
<text x="55.5" y="243">R3</text>
<text x="67.4" y="244.4">+3.3V</text>
<text x="81.7" y="243">R24</text>
<text x="94.5" y="244.4">+3.3V</text>
<text x="108.8" y="243">R29</text>
<text x="121.5" y="244.4">+3.3V</text>
<text x="133.1" y="243">R36</text>
<text x="145.8" y="244.4">+3.3V</text>
<text x="162.8" y="243">R41</text>
<text x="175.6" y="244.4">+3.3V</text>
<text x="189.9" y="243">R44</text>
<text x="202.6" y="244.4">+3.3V</text>
<text x="28" y="251">26</text>
<text x="28" y="248.3">25</text>
<text x="28" y="253.7">27</text>
<text x="28" y="256.4">28</text>
<text x="28" y="261.8">30</text>
<text x="28" y="259.1">29</text>
<text x="28" y="270">33</text>
<text x="28" y="267.3">32</text>
<text x="28" y="264.5">31</text>
<text x="28" y="275.3">35</text>
<text x="28" y="272.6">34</text>
<text x="82.5" y="275.3">S5</text>
<text x="109.6" y="275.3">S8</text>
<text x="135.9" y="275.3">S11</text>
<text x="162.9" y="275.3">S14</text>
<text x="189.9" y="275.3">S17</text>
<text x="28" y="278">36</text>
<text x="28" y="280.8">37</text>
<text x="28" y="286.2">39</text>
<text x="28" y="283.5">38</text>
<text x="43.1" y="287.7">+3.3V</text>
<text x="52" y="283.6">R46</text>
<text x="81.7" y="283.6">R25</text>
<text x="94.5" y="284.9">+3.3V</text>
<text x="108.8" y="283.6">R30</text>
<text x="121.5" y="284.9">+3.3V</text>
<text x="135.8" y="283.6">R38</text>
<text x="148.5" y="284.9">+3.3V</text>
<text x="162.8" y="283.6">R42</text>
<text x="175.6" y="284.9">+3.3V</text>
<text x="189.9" y="283.6">R45</text>
<text x="202.6" y="284.9">+3.3V</text>
<text x="28" y="288.9">40</text>
<text x="63.2" y="289.4">C3</text>
</g>
<g font-size="2">
<text x="52.5" y="175.5" transform="rotate(-90 52.5 175.5)">2k</text>
<text x="155.2" y="175.5" transform="rotate(-90 155.2 175.5)">2k</text>
</g>
<g font-size="1.9">
<text x="58.3" y="64.3">22k</text>
<text x="11.5" y="69.7">Цепь</text>
<text x="27.1" y="69.7">Конт.</text>
<text x="58.3" y="69.7">16k</text>
<text x="11.3" y="72.4">+3.3V</text>
<text x="11.7" y="75.1">GND</text>
<text x="58" y="75.1">8.2k</text>
<text x="74.7" y="76.5">10u</text>
<text x="11" y="83.2">DMC0</text>
<text x="58" y="80.5">3.9k</text>
<text x="11" y="88.6">DMC2</text>
<text x="11" y="85.9">DMC1</text>
<text x="58.8" y="85.9">2k</text>
<text x="11" y="94">DMC4</text>
<text x="11" y="91.3">DMC3</text>
<text x="58.8" y="91.3">1k</text>
<text x="11" y="96.7">DMC5</text>
<text x="11" y="99.4">DMC6</text>
<text x="58.2" y="96.7">510</text>
<text x="10.5" y="104.8">SOUT1</text>
<text x="10.5" y="107.5">SOUT0</text>
<text x="58" y="107.5">3.9k</text>
<text x="58.2" y="102.2">240</text>
<text x="10.5" y="112.9">SOUT2</text>
<text x="10.5" y="110.2">SOUT3</text>
<text x="58" y="112.9">8.2k</text>
<text x="10.5" y="118.4">SOUT4</text>
<text x="10.5" y="115.7">SOUT5</text>
<text x="58.8" y="118.4">1k</text>
<text x="58.8" y="123.7">2k</text>
<text x="58.2" y="129.2">240</text>
<text x="58.2" y="134.6">510</text>
<text x="80.4" y="145.4">2k</text>
<text x="112" y="146.7">100n</text>
<text x="123.7" y="145.4">2k</text>
<text x="79.9" y="158.9">22k</text>
<text x="123.1" y="158.9">22k</text>
<text x="55" y="162.7">BC857B</text>
<text x="79.9" y="164.3">27k</text>
<text x="123.1" y="164.3">27k</text>
<text x="154.8" y="162.2">BC857B</text>
<text x="79.9" y="169.7">27k</text>
<text x="123.1" y="169.7">27k</text>
<text x="65.9" y="178.9">BC847B</text>
<text x="79.9" y="175.1">22k</text>
<text x="123.1" y="175.1">22k</text>
<text x="143.9" y="178.4">BC847B</text>
<text x="11.5" y="180.5">Цепь</text>
<text x="11.7" y="183.2">GND</text>
<text x="11.8" y="185.9">VCC</text>
<text x="27.1" y="180.5">Конт.</text>
<text x="11.3" y="191.3">KEY3</text>
<text x="11.3" y="194.1">KEY1</text>
<text x="11.3" y="196.8">KEY4</text>
<text x="11.3" y="202.1">KEY5</text>
<text x="11.3" y="199.4">KEY0</text>
<text x="56.1" y="202.1">2k</text>
<text x="83.1" y="202.1">2k</text>
<text x="110.2" y="202.1">2k</text>
<text x="137.2" y="202.1">2k</text>
<text x="164.3" y="202.1">2k</text>
<text x="191.3" y="202.1">2k</text>
<text x="11.3" y="207.6">KEY6</text>
<text x="11.3" y="204.9">KEY2</text>
<text x="11.3" y="213">KEY7</text>
<text x="11.3" y="218.4">KEY8</text>
<text x="11.3" y="223.8">KEY9</text>
<text x="10.8" y="229.2">KEY10</text>
<text x="10.8" y="240">KEY12</text>
<text x="10.8" y="234.6">KEY11</text>
<text x="10.8" y="245.4">KEY13</text>
<text x="56.1" y="245.4">2k</text>
<text x="83.1" y="245.4">2k</text>
<text x="110.2" y="245.4">2k</text>
<text x="134.5" y="245.4">2k</text>
<text x="164.3" y="245.4">2k</text>
<text x="191.3" y="245.4">2k</text>
<text x="10.8" y="250.8">KEY14</text>
<text x="10.8" y="256.2">KEY15</text>
<text x="10.8" y="261.6">KEY16</text>
<text x="9.1" y="264.3">COIN_INP</text>
<text x="10.8" y="267">KEY17</text>
<text x="10.8" y="269.7">KEY20</text>
<text x="10.8" y="272.5">KEY18</text>
<text x="10.8" y="277.8">KEY19</text>
<text x="11.7" y="280.5">GND</text>
<text x="11.3" y="286">+3.3V</text>
<text x="11.7" y="283.3">GND</text>
<text x="53.4" y="286">2k</text>
<text x="83.1" y="286">2k</text>
<text x="110.2" y="286">2k</text>
<text x="137.2" y="286">2k</text>
<text x="164.3" y="286">2k</text>
<text x="191.3" y="286">2k</text>
<text x="11.3" y="288.7">+3.3V</text>
<text x="57.9" y="293.1">100n</text>
</g>
<g font-size=".3">
<text x="100.5" y="163.4" transform="rotate(-90 100.5 163.4)">по часовой</text>
<text x="105.9" y="163.4" transform="rotate(-90 105.9 163.4)">по часовой</text>
</g>
</svg>
